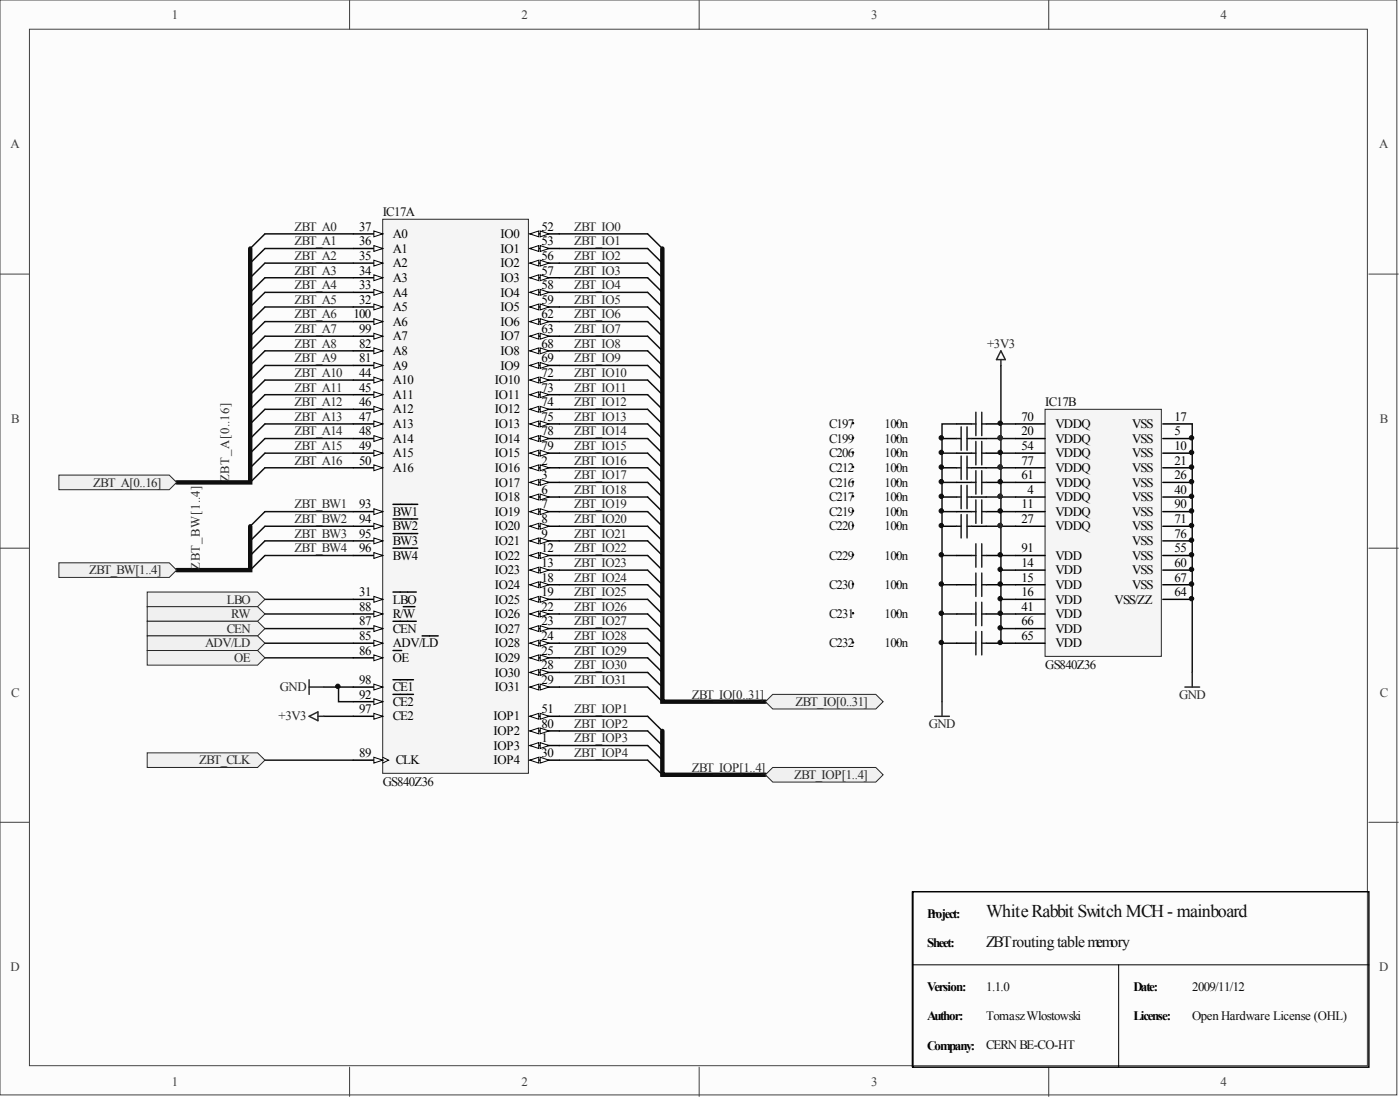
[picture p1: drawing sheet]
<svg xmlns="http://www.w3.org/2000/svg" width="241mm" height="190mm" viewBox="0 0 241 190" stroke-linecap="round" stroke-linejoin="round" font-family="sans-serif">
<g fill="#fcfcfc" stroke="#404040" stroke-width=".17">
<path d="M0 0h240.8v188.6h-240.8z"/>
<path d="M5.1 5h230.6v178.6h-230.6z"/>
</g>
<path d="M60.3 0v5M120.5 0v5M180.8 0v5M0 47.2h5.1M235.9 47.2h5.1M0 94.4h5.1M235.9 94.4h5.1M0 141.6h5.1M235.9 141.6h5.1M60.3 183.8v5M120.5 183.8v5M180.8 183.8v5" fill="none" stroke="#404040" stroke-width=".17"/>
<g fill="#0e0e0e" stroke="#0e0e0e" stroke-width=".17">
<circle cx="172.4" cy="90.5" r=".38"/>
<circle cx="172.4" cy="85.5" r=".38"/>
<circle cx="172.4" cy="80.4" r=".38"/>
<circle cx="172.4" cy="75.4" r=".38"/>
</g>
<g fill="none" stroke="#0e0e0e" stroke-width=".25">
<path d="M60.9 40.3h-15.2l-2.6 2.5M60.9 42.8h-15.2l-2.6 2.5M60.9 45.3h-15.2l-2.6 2.5M60.9 47.8h-15.2l-2.6 2.6M60.9 50.4h-15.2l-2.6 2.5M60.9 52.9h-15.2l-2.6 2.5M60.9 55.4h-15.2l-2.6 2.5M60.9 57.9h-15.2l-2.6 2.5M96.4 40.3h15.2l2.6 2.5M96.4 42.8h15.2l2.6 2.5M96.4 45.3h15.2l2.6 2.5M96.4 47.8h15.2l2.6 2.6"/>
<path d="M96.4 50.4h15.2l2.6 2.5M96.4 52.9h15.2l2.6 2.5M96.4 55.4h15.2l2.6 2.5M96.4 57.9h15.2l2.6 2.5M60.9 60.4h-15.2l-2.6 2.5M60.9 62.9h-15.2l-2.6 2.6M60.9 65.5h-15.2l-2.6 2.5M60.9 68h-15.2l-2.6 2.5M60.9 70.5h-15.2l-2.6 2.5M60.9 73h-15.2l-2.6 2.5M60.9 75.5h-15.2l-2.6 2.6M60.9 78.1h-15.2l-2.6 2.5"/>
<path d="M96.4 60.4h15.2l2.6 2.5M96.4 62.9h15.2l2.6 2.6M96.4 65.5h15.2l2.6 2.5M96.4 68h15.2l2.6 2.5M96.4 70.5h15.2l2.6 2.5M96.4 73h15.2l2.6 2.5M96.4 75.5h15.2l2.6 2.6M96.4 78.1h15.2l2.6 2.5M162.4 78.1h2.5M164.9 73h-2.5v37.8h2.5M170 75.5h5M172.5 78.1h2.5"/>
<path d="M172.5 62.9v10.1M175 73h-2.5v37.8h2.5M205.5 73v42.8M60.9 80.6h-15.2l-2.6 2.5M60.9 88.1h-15.2l-2.6 2.5M60.9 90.6h-15.2l-2.6 2.6M60.9 93.2h-15.2l-2.6 2.5M60.9 95.7h-15.2l-2.6 2.5M96.4 80.6h15.2l2.6 2.5M96.4 83.1h15.2l2.6 2.5M96.4 85.6h15.2l2.6 2.5M96.4 88.1h15.2l2.6 2.5"/>
<path d="M96.4 90.6h15.2l2.6 2.6M96.4 93.2h15.2l2.6 2.5M96.4 95.7h15.2l2.6 2.5M96.4 98.2h15.2l2.6 2.5M162.4 83.1h2.5M162.4 88.1h2.5M162.4 95.7h2.5M170 80.6h5M170 85.6h5M170 90.6h5M172.5 83.1h2.5M172.5 88.1h2.5"/>
<path d="M172.5 95.7h2.5M172.5 98.2h2.5M45.7 103.2h15.2M45.7 105.8h15.2M45.7 108.3h15.2M45.7 110.8h15.2M45.7 113.3h15.2M55.8 118.3h2.5M60.9 118.3h-2.6v2.6h2.6M96.4 100.7h15.2l2.6 2.5M96.4 103.2h15.2l2.6 2.6M96.4 105.8h15.2l2.6 2.5"/>
<path d="M96.4 108.3h15.2l2.6 2.5M96.4 110.8h15.2l2.6 2.5M96.4 113.3h15.2l2.6 2.5M96.4 115.8h15.2l2.6 2.5M96.4 118.3h15.2l2.6 2.6M162.4 100.7h2.5M162.4 105.8h2.5M162.4 110.8v10.1M172.5 100.7h2.5M172.5 103.2h2.5M172.5 105.8h2.5M172.5 108.3h2.5"/>
<path d="M45.7 130.9h15.2M55.8 123.4h5.1M96.4 123.4h15.2l2.6 2.5M96.4 125.9h15.2l2.6 2.5M96.4 128.4h15.2l2.6 2.5M96.4 130.9h15.2l2.6 2.5"/>
</g>
<path d="M172.5 60.4l.8 1.5h-1.5zM172.5 61.9v1M53.3 117.1v2.5M53.3 118.3h2.5M204.2 118.3h2.6M205.5 115.8v2.5M53.3 123.4l1.5-.8v1.5zM54.8 123.4h1M161.1 123.4h2.5M162.4 120.9v2.5" fill="none" stroke="#262626" stroke-width=".25"/>
<g fill="#262626" stroke="#262626" stroke-width=".17">
<circle cx="172.4" cy="75.4" r=".38"/>
<circle cx="172.4" cy="80.4" r=".38"/>
<circle cx="172.4" cy="85.5" r=".38"/>
<circle cx="172.4" cy="90.5" r=".38"/>
</g>
<path d="M43.1 42.8v40.3h-12.7M43.1 90.6v7.6h-12.7" fill="none" stroke="#0e0e0e" stroke-width=".76"/>
<g fill="#f0f0f0" stroke="#262626" stroke-width=".17">
<path d="M10.1 81.8h19.1l1.2 1.3-1.2 1.2h-19.1z" fill-rule="evenodd"/>
<path d="M10.1 96.9h19.1l1.2 1.3-1.2 1.3h-19.1z" fill-rule="evenodd"/>
</g>
<path d="M114.2 42.8v78.1h17.7M114.2 125.9v7.5h17.7" fill="none" stroke="#0e0e0e" stroke-width=".76"/>
<g fill="#f0f0f0" stroke="#262626" stroke-width=".17">
<path d="M131.9 120.9l1.3-1.3h17.7l1.3 1.3-1.3 1.2h-17.7z" fill-rule="evenodd"/>
<path d="M131.9 133.4l1.3-1.2h17.7l1.3 1.2-1.3 1.3h-17.7z" fill-rule="evenodd"/>
<path d="M25.4 102h19l1.3 1.2-1.3 1.3h-19z" fill-rule="evenodd"/>
<path d="M25.4 104.5h19l1.3 1.3-1.3 1.2h-19z" fill-rule="evenodd"/>
<path d="M25.4 107h19l1.3 1.3-1.3 1.2h-19z" fill-rule="evenodd"/>
<path d="M25.4 109.5h19l1.3 1.3-1.3 1.2h-19z" fill-rule="evenodd"/>
<path d="M25.4 112h19l1.3 1.3-1.3 1.3h-19z" fill-rule="evenodd"/>
<path d="M25.4 129.7h19l1.3 1.2-1.3 1.3h-19z" fill-rule="evenodd"/>
</g>
<path d="M66 37.8h25.1v95.4h-25.1z" fill="#f5f5f5" stroke="#262626" stroke-width=".17"/>
<path d="M60.9 103.2h5.1" fill="none" stroke="#000" stroke-width=".25"/>
<path d="M64.4 102.7l1.6 .5-1.6 .5z" fill="#fcfcfc" stroke="#000" stroke-width=".17"/>
<path d="M60.9 40.3h5.1M67.7 102h4" fill="none" stroke="#000" stroke-width=".25"/>
<path d="M64.4 39.8l1.6 .5-1.6 .5z" fill="#fcfcfc" stroke="#000" stroke-width=".17"/>
<path d="M60.9 42.8h5.1" fill="none" stroke="#000" stroke-width=".25"/>
<path d="M64.4 42.3l1.6 .5-1.6 .5z" fill="#fcfcfc" stroke="#000" stroke-width=".17"/>
<path d="M60.9 45.3h5.1" fill="none" stroke="#000" stroke-width=".25"/>
<path d="M64.4 44.8l1.6 .5-1.6 .5z" fill="#fcfcfc" stroke="#000" stroke-width=".17"/>
<path d="M60.9 47.8h5.1" fill="none" stroke="#000" stroke-width=".25"/>
<path d="M64.4 47.3l1.6 .5-1.6 .5z" fill="#fcfcfc" stroke="#000" stroke-width=".17"/>
<path d="M60.9 50.4h5.1" fill="none" stroke="#000" stroke-width=".25"/>
<path d="M64.4 49.9l1.6 .5-1.6 .5z" fill="#fcfcfc" stroke="#000" stroke-width=".17"/>
<path d="M60.9 52.9h5.1" fill="none" stroke="#000" stroke-width=".25"/>
<path d="M64.4 52.4l1.6 .5-1.6 .5z" fill="#fcfcfc" stroke="#000" stroke-width=".17"/>
<path d="M60.9 55.4h5.1" fill="none" stroke="#000" stroke-width=".25"/>
<path d="M64.4 54.9l1.6 .5-1.6 .5z" fill="#fcfcfc" stroke="#000" stroke-width=".17"/>
<path d="M60.9 57.9h5.1" fill="none" stroke="#000" stroke-width=".25"/>
<path d="M64.4 57.4l1.6 .5-1.6 .5z" fill="#fcfcfc" stroke="#000" stroke-width=".17"/>
<path d="M60.9 60.4h5.1" fill="none" stroke="#000" stroke-width=".25"/>
<path d="M64.4 59.9l1.6 .5-1.6 .5z" fill="#fcfcfc" stroke="#000" stroke-width=".17"/>
<path d="M60.9 62.9h5.1" fill="none" stroke="#000" stroke-width=".25"/>
<path d="M64.4 62.4l1.6 .5-1.6 .6z" fill="#fcfcfc" stroke="#000" stroke-width=".17"/>
<path d="M60.9 65.5h5.1" fill="none" stroke="#000" stroke-width=".25"/>
<path d="M64.4 65l1.6 .5-1.6 .5z" fill="#fcfcfc" stroke="#000" stroke-width=".17"/>
<path d="M60.9 68h5.1" fill="none" stroke="#000" stroke-width=".25"/>
<path d="M64.4 67.5l1.6 .5-1.6 .5z" fill="#fcfcfc" stroke="#000" stroke-width=".17"/>
<path d="M60.9 70.5h5.1" fill="none" stroke="#000" stroke-width=".25"/>
<path d="M64.4 70l1.6 .5-1.6 .5z" fill="#fcfcfc" stroke="#000" stroke-width=".17"/>
<path d="M60.9 73h5.1" fill="none" stroke="#000" stroke-width=".25"/>
<path d="M64.4 72.5l1.6 .5-1.6 .5z" fill="#fcfcfc" stroke="#000" stroke-width=".17"/>
<path d="M60.9 75.5h5.1" fill="none" stroke="#000" stroke-width=".25"/>
<path d="M64.4 75l1.6 .5-1.6 .5z" fill="#fcfcfc" stroke="#000" stroke-width=".17"/>
<path d="M60.9 78.1h5.1" fill="none" stroke="#000" stroke-width=".25"/>
<path d="M64.4 77.6l1.6 .5-1.6 .5z" fill="#fcfcfc" stroke="#000" stroke-width=".17"/>
<path d="M60.9 80.6h5.1" fill="none" stroke="#000" stroke-width=".25"/>
<path d="M64.4 80.1l1.6 .5-1.6 .5z" fill="#fcfcfc" stroke="#000" stroke-width=".17"/>
<path d="M60.9 105.8h5.1" fill="none" stroke="#000" stroke-width=".25"/>
<path d="M64.4 105.2l1.6 .6-1.6 .5z" fill="#fcfcfc" stroke="#000" stroke-width=".17"/>
<path d="M60.9 108.3h5.1M69.5 104.5h2" fill="none" stroke="#000" stroke-width=".25"/>
<path d="M64.4 107.8l1.6 .5-1.6 .5z" fill="#fcfcfc" stroke="#000" stroke-width=".17"/>
<path d="M60.9 110.8h5.1M67.7 107h4" fill="none" stroke="#000" stroke-width=".25"/>
<path d="M64.4 110.3l1.6 .5-1.6 .5z" fill="#fcfcfc" stroke="#000" stroke-width=".17"/>
<path d="M60.9 88.1h5.1M72.8 109.5h2.7" fill="none" stroke="#000" stroke-width=".25"/>
<path d="M64.4 87.6l1.6 .5-1.6 .5z" fill="#fcfcfc" stroke="#000" stroke-width=".17"/>
<path d="M60.9 90.6h5.1M67.7 86.9h4.3" fill="none" stroke="#000" stroke-width=".25"/>
<path d="M64.4 90.1l1.6 .5-1.6 .5z" fill="#fcfcfc" stroke="#000" stroke-width=".17"/>
<path d="M60.9 93.2h5.1M67.7 89.4h4.3" fill="none" stroke="#000" stroke-width=".25"/>
<path d="M64.4 92.7l1.6 .5-1.6 .5z" fill="#fcfcfc" stroke="#000" stroke-width=".17"/>
<path d="M60.9 95.7h5.1M67.7 91.9h4.3" fill="none" stroke="#000" stroke-width=".25"/>
<path d="M64.4 95.2l1.6 .5-1.6 .5z" fill="#fcfcfc" stroke="#000" stroke-width=".17"/>
<path d="M67.7 94.4h4.3M60.9 118.3h5.1" fill="none" stroke="#000" stroke-width=".25"/>
<path d="M64.4 117.8l1.6 .5-1.6 .5z" fill="#fcfcfc" stroke="#000" stroke-width=".17"/>
<path d="M67.7 117.1h3.6M60.9 120.9h5.1" fill="none" stroke="#000" stroke-width=".25"/>
<path d="M64.4 120.4l1.6 .5-1.6 .5z" fill="#fcfcfc" stroke="#000" stroke-width=".17"/>
<path d="M67.7 119.6h3.6M60.9 123.4h5.1" fill="none" stroke="#000" stroke-width=".25"/>
<path d="M64.4 122.9l1.6 .5-1.6 .5z" fill="#fcfcfc" stroke="#000" stroke-width=".17"/>
<path d="M60.9 130.9h5.1" fill="none" stroke="#000" stroke-width=".25"/>
<path d="M66 130.4l1 .5-1 .5" fill="none" stroke="#000" stroke-width=".17"/>
<path d="M64.4 130.4l1.6 .5-1.6 .5z" fill="#fcfcfc" stroke="#000" stroke-width=".17"/>
<path d="M60.9 113.3h5.1" fill="none" stroke="#000" stroke-width=".25"/>
<path d="M64.4 112.8l1.6 .5-1.6 .5z" fill="#fcfcfc" stroke="#000" stroke-width=".17"/>
<path d="M91.3 40.3h5.1M67.7 112h1.5" fill="none" stroke="#000" stroke-width=".25"/>
<g fill="#fcfcfc" stroke="#000" stroke-width=".17">
<path d="M91.3 40.3l1.6-.5v1z"/>
<path d="M93.1 39.8l1.5 .5-1.5 .5z"/>
</g>
<path d="M91.3 42.8h5.1" fill="none" stroke="#000" stroke-width=".25"/>
<g fill="#fcfcfc" stroke="#000" stroke-width=".17">
<path d="M91.3 42.8l1.6-.5v1z"/>
<path d="M93.1 42.3l1.5 .5-1.5 .5z"/>
</g>
<path d="M91.3 45.3h5.1" fill="none" stroke="#000" stroke-width=".25"/>
<g fill="#fcfcfc" stroke="#000" stroke-width=".17">
<path d="M91.3 45.3l1.6-.5v1z"/>
<path d="M93.1 44.8l1.5 .5-1.5 .5z"/>
</g>
<path d="M91.3 47.8h5.1" fill="none" stroke="#000" stroke-width=".25"/>
<g fill="#fcfcfc" stroke="#000" stroke-width=".17">
<path d="M91.3 47.8l1.6-.5v1z"/>
<path d="M93.1 47.3l1.5 .5-1.5 .5z"/>
</g>
<path d="M91.3 50.4h5.1" fill="none" stroke="#000" stroke-width=".25"/>
<g fill="#fcfcfc" stroke="#000" stroke-width=".17">
<path d="M91.3 50.4l1.6-.5v1z"/>
<path d="M93.1 49.9l1.5 .5-1.5 .5z"/>
</g>
<path d="M91.3 52.9h5.1" fill="none" stroke="#000" stroke-width=".25"/>
<g fill="#fcfcfc" stroke="#000" stroke-width=".17">
<path d="M91.3 52.9l1.6-.5v1z"/>
<path d="M93.1 52.4l1.5 .5-1.5 .5z"/>
</g>
<path d="M91.3 55.4h5.1" fill="none" stroke="#000" stroke-width=".25"/>
<g fill="#fcfcfc" stroke="#000" stroke-width=".17">
<path d="M91.3 55.4l1.6-.5v1z"/>
<path d="M93.1 54.9l1.5 .5-1.5 .5z"/>
</g>
<path d="M91.3 57.9h5.1" fill="none" stroke="#000" stroke-width=".25"/>
<g fill="#fcfcfc" stroke="#000" stroke-width=".17">
<path d="M91.3 57.9l1.6-.5v1z"/>
<path d="M93.1 57.4l1.5 .5-1.5 .5z"/>
</g>
<path d="M91.3 60.4h5.1" fill="none" stroke="#000" stroke-width=".25"/>
<g fill="#fcfcfc" stroke="#000" stroke-width=".17">
<path d="M91.3 60.4l1.6-.5v1z"/>
<path d="M93.1 59.9l1.5 .5-1.5 .5z"/>
</g>
<path d="M91.3 62.9h5.1" fill="none" stroke="#000" stroke-width=".25"/>
<g fill="#fcfcfc" stroke="#000" stroke-width=".17">
<path d="M91.3 62.9l1.6-.5v1.1z"/>
<path d="M93.1 62.4l1.5 .5-1.5 .6z"/>
</g>
<path d="M91.3 65.5h5.1" fill="none" stroke="#000" stroke-width=".25"/>
<g fill="#fcfcfc" stroke="#000" stroke-width=".17">
<path d="M91.3 65.5l1.6-.5v1z"/>
<path d="M93.1 65l1.5 .5-1.5 .5z"/>
</g>
<path d="M91.3 68h5.1" fill="none" stroke="#000" stroke-width=".25"/>
<g fill="#fcfcfc" stroke="#000" stroke-width=".17">
<path d="M91.3 68l1.6-.5v1z"/>
<path d="M93.1 67.5l1.5 .5-1.5 .5z"/>
</g>
<path d="M91.3 70.5h5.1" fill="none" stroke="#000" stroke-width=".25"/>
<g fill="#fcfcfc" stroke="#000" stroke-width=".17">
<path d="M91.3 70.5l1.6-.5v1z"/>
<path d="M93.1 70l1.5 .5-1.5 .5z"/>
</g>
<path d="M91.3 73h5.1" fill="none" stroke="#000" stroke-width=".25"/>
<g fill="#fcfcfc" stroke="#000" stroke-width=".17">
<path d="M91.3 73l1.6-.5v1z"/>
<path d="M93.1 72.5l1.5 .5-1.5 .5z"/>
</g>
<path d="M91.3 75.5h5.1" fill="none" stroke="#000" stroke-width=".25"/>
<g fill="#fcfcfc" stroke="#000" stroke-width=".17">
<path d="M91.3 75.5l1.6-.5v1z"/>
<path d="M93.1 75l1.5 .5-1.5 .5z"/>
</g>
<path d="M91.3 78.1h5.1" fill="none" stroke="#000" stroke-width=".25"/>
<g fill="#fcfcfc" stroke="#000" stroke-width=".17">
<path d="M91.3 78.1l1.6-.5v1z"/>
<path d="M93.1 77.6l1.5 .5-1.5 .5z"/>
</g>
<path d="M91.3 80.6h5.1" fill="none" stroke="#000" stroke-width=".25"/>
<g fill="#fcfcfc" stroke="#000" stroke-width=".17">
<path d="M91.3 80.6l1.6-.5v1z"/>
<path d="M93.1 80.1l1.5 .5-1.5 .5z"/>
</g>
<path d="M91.3 83.1h5.1" fill="none" stroke="#000" stroke-width=".25"/>
<g fill="#fcfcfc" stroke="#000" stroke-width=".17">
<path d="M91.3 83.1l1.6-.5v1z"/>
<path d="M93.1 82.6l1.5 .5-1.5 .5z"/>
</g>
<path d="M91.3 85.6h5.1" fill="none" stroke="#000" stroke-width=".25"/>
<g fill="#fcfcfc" stroke="#000" stroke-width=".17">
<path d="M91.3 85.6l1.6-.5v1z"/>
<path d="M93.1 85.1l1.5 .5-1.5 .5z"/>
</g>
<path d="M91.3 88.1h5.1" fill="none" stroke="#000" stroke-width=".25"/>
<g fill="#fcfcfc" stroke="#000" stroke-width=".17">
<path d="M91.3 88.1l1.6-.5v1z"/>
<path d="M93.1 87.6l1.5 .5-1.5 .5z"/>
</g>
<path d="M91.3 90.6h5.1" fill="none" stroke="#000" stroke-width=".25"/>
<g fill="#fcfcfc" stroke="#000" stroke-width=".17">
<path d="M91.3 90.6l1.6-.5v1z"/>
<path d="M93.1 90.1l1.5 .5-1.5 .5z"/>
</g>
<path d="M91.3 93.2h5.1" fill="none" stroke="#000" stroke-width=".25"/>
<g fill="#fcfcfc" stroke="#000" stroke-width=".17">
<path d="M91.3 93.2l1.6-.5v1z"/>
<path d="M93.1 92.7l1.5 .5-1.5 .5z"/>
</g>
<path d="M91.3 95.7h5.1" fill="none" stroke="#000" stroke-width=".25"/>
<g fill="#fcfcfc" stroke="#000" stroke-width=".17">
<path d="M91.3 95.7l1.6-.5v1z"/>
<path d="M93.1 95.2l1.5 .5-1.5 .5z"/>
</g>
<path d="M91.3 98.2h5.1" fill="none" stroke="#000" stroke-width=".25"/>
<g fill="#fcfcfc" stroke="#000" stroke-width=".17">
<path d="M91.3 98.2l1.6-.5v1z"/>
<path d="M93.1 97.7l1.5 .5-1.5 .5z"/>
</g>
<path d="M91.3 100.7h5.1" fill="none" stroke="#000" stroke-width=".25"/>
<g fill="#fcfcfc" stroke="#000" stroke-width=".17">
<path d="M91.3 100.7l1.6-.5v1z"/>
<path d="M93.1 100.2l1.5 .5-1.5 .5z"/>
</g>
<path d="M91.3 103.2h5.1" fill="none" stroke="#000" stroke-width=".25"/>
<g fill="#fcfcfc" stroke="#000" stroke-width=".17">
<path d="M91.3 103.2l1.6-.5v1z"/>
<path d="M93.1 102.7l1.5 .5-1.5 .5z"/>
</g>
<path d="M91.3 105.8h5.1" fill="none" stroke="#000" stroke-width=".25"/>
<g fill="#fcfcfc" stroke="#000" stroke-width=".17">
<path d="M91.3 105.8l1.6-.6v1.1z"/>
<path d="M93.1 105.2l1.5 .6-1.5 .5z"/>
</g>
<path d="M91.3 108.3h5.1" fill="none" stroke="#000" stroke-width=".25"/>
<g fill="#fcfcfc" stroke="#000" stroke-width=".17">
<path d="M91.3 108.3l1.6-.5v1z"/>
<path d="M93.1 107.8l1.5 .5-1.5 .5z"/>
</g>
<path d="M91.3 110.8h5.1" fill="none" stroke="#000" stroke-width=".25"/>
<g fill="#fcfcfc" stroke="#000" stroke-width=".17">
<path d="M91.3 110.8l1.6-.5v1z"/>
<path d="M93.1 110.3l1.5 .5-1.5 .5z"/>
</g>
<path d="M91.3 113.3h5.1" fill="none" stroke="#000" stroke-width=".25"/>
<g fill="#fcfcfc" stroke="#000" stroke-width=".17">
<path d="M91.3 113.3l1.6-.5v1z"/>
<path d="M93.1 112.8l1.5 .5-1.5 .5z"/>
</g>
<path d="M91.3 115.8h5.1" fill="none" stroke="#000" stroke-width=".25"/>
<g fill="#fcfcfc" stroke="#000" stroke-width=".17">
<path d="M91.3 115.8l1.6-.5v1z"/>
<path d="M93.1 115.3l1.5 .5-1.5 .5z"/>
</g>
<path d="M91.3 118.3h5.1" fill="none" stroke="#000" stroke-width=".25"/>
<g fill="#fcfcfc" stroke="#000" stroke-width=".17">
<path d="M91.3 118.3l1.6-.5v1z"/>
<path d="M93.1 117.8l1.5 .5-1.5 .5z"/>
</g>
<path d="M91.3 123.4h5.1" fill="none" stroke="#000" stroke-width=".25"/>
<g fill="#fcfcfc" stroke="#000" stroke-width=".17">
<path d="M91.3 123.4l1.6-.5v1z"/>
<path d="M93.1 122.9l1.5 .5-1.5 .5z"/>
</g>
<path d="M91.3 125.9h5.1" fill="none" stroke="#000" stroke-width=".25"/>
<g fill="#fcfcfc" stroke="#000" stroke-width=".17">
<path d="M91.3 125.9l1.6-.5v1z"/>
<path d="M93.1 125.4l1.5 .5-1.5 .5z"/>
</g>
<path d="M91.3 128.4h5.1" fill="none" stroke="#000" stroke-width=".25"/>
<g fill="#fcfcfc" stroke="#000" stroke-width=".17">
<path d="M91.3 128.4l1.6-.5v1z"/>
<path d="M93.1 127.9l1.5 .5-1.5 .5z"/>
</g>
<path d="M91.3 130.9h5.1" fill="none" stroke="#000" stroke-width=".25"/>
<g fill="#fcfcfc" stroke="#000" stroke-width=".17">
<path d="M91.3 130.9l1.6-.5v1z"/>
<path d="M93.1 130.4l1.5 .5-1.5 .5z"/>
</g>
<path d="M180.1 70.5h20.1v42.6h-20.1z" fill="#f5f5f5" stroke="#262626" stroke-width=".17"/>
<g fill="none" stroke="#000" stroke-width=".25">
<path d="M162.4 75.5h2.5M164.9 78.1h2.5M164.9 73h2.5M167.4 75.5h2.6M170 78.1h2.5M170 73h2.5M175 75.5h5.1M175 78.1h5.1M175 73h5.1M200.4 75.5h5.1M200.4 78.1h5.1M200.4 73h5.1"/>
<path d="M162.4 85.6h2.5M162.4 80.6h2.5M162.4 90.6h2.5M164.9 88.1h2.5M164.9 83.1h2.5M164.9 95.7h2.5M167.4 85.6h2.6M167.4 80.6h2.6M167.4 90.6h2.6M170 88.1h2.5M170 83.1h2.5M170 95.7h2.5"/>
<path d="M175 85.6h5.1M175 88.1h5.1M175 98.2h5.1M175 80.6h5.1M175 90.6h5.1M175 83.1h5.1M175 95.7h5.1M200.4 85.6h5.1M200.4 88.1h5.1M200.4 98.2h5.1M200.4 80.6h5.1M200.4 90.6h5.1"/>
<path d="M200.4 83.1h5.1M200.4 95.7h5.1M200.4 93.2h5.1M164.9 100.7h2.5M164.9 105.8h2.5M164.9 110.8h2.5M170 100.7h2.5M170 105.8h2.5M170 110.8h2.5M175 100.7h5.1M175 103.2h5.1M175 105.8h5.1"/>
<path d="M175 110.8h5.1M175 108.3h5.1M200.4 100.7h5.1M200.4 103.2h5.1M157.3 153.6v30.2v-30.2h78.6v30.2h-78.6"/>
</g>
<g fill="none" stroke="#1c1c1c" stroke-width=".25">
<path d="M164.9 75.5h.8M165.7 73.5v4.1M165.7 78.6v4M166.7 73.5v4.1M166.7 78.6v4M166.7 75.5h.7M167.4 73h.8M167.4 78.1h.8M168.2 71v4M168.2 76v4.1M169.2 71v4M169.2 76v4.1"/>
<path d="M169.2 73h.8M169.2 78.1h.8M164.9 80.6h.8M164.9 85.6h.8M164.9 90.6h.8M165.7 83.6v4M165.7 88.6v4.1M166.7 83.6v4M166.7 88.6v4.1M166.7 80.6h.7M166.7 85.6h.7M166.7 90.6h.7"/>
<path d="M167.4 83.1h.8M167.4 88.1h.8M167.4 95.7h.8M168.2 81.1v4M168.2 86.1v4M168.2 93.7v4M168.2 98.7v4M169.2 81.1v4M169.2 86.1v4M169.2 93.7v4M169.2 98.7v4M169.2 83.1h.8"/>
<path d="M169.2 88.1h.8M169.2 95.7h.8M167.4 100.7h.8M167.4 105.8h.8M167.4 110.8h.8M168.2 103.7v4.1M168.2 108.8v4M169.2 103.7v4.1M169.2 108.8v4M169.2 100.7h.8M169.2 105.8h.8M169.2 110.8h.8"/>
</g>
<g fill="#0e0e0e" stroke="#0e0e0e" stroke-width=".17">
<circle cx="147" cy="72.9" r=".13"/>
<circle cx="154.6" cy="72.9" r=".13"/>
<circle cx="147" cy="75.4" r=".13"/>
<circle cx="154.6" cy="75.4" r=".13"/>
<circle cx="147" cy="77.9" r=".13"/>
<circle cx="154.6" cy="77.9" r=".13"/>
<circle cx="147" cy="80.4" r=".13"/>
<circle cx="154.6" cy="80.4" r=".13"/>
<circle cx="147" cy="83" r=".13"/>
<circle cx="154.6" cy="83" r=".13"/>
<circle cx="147" cy="85.5" r=".13"/>
<circle cx="154.6" cy="85.5" r=".13"/>
<circle cx="147" cy="88" r=".13"/>
<circle cx="154.6" cy="88" r=".13"/>
<circle cx="147" cy="90.5" r=".13"/>
<circle cx="154.6" cy="90.5" r=".13"/>
<circle cx="147" cy="95.6" r=".13"/>
<circle cx="154.6" cy="95.6" r=".13"/>
<circle cx="147" cy="100.6" r=".13"/>
<circle cx="154.6" cy="100.6" r=".13"/>
<circle cx="147" cy="105.6" r=".13"/>
<circle cx="154.6" cy="105.6" r=".13"/>
<circle cx="147" cy="110.7" r=".13"/>
<circle cx="154.6" cy="110.7" r=".13"/>
<circle cx="58.2" cy="118.2" r=".38"/>
<circle cx="162.2" cy="110.7" r=".38"/>
<circle cx="162.2" cy="105.6" r=".38"/>
<circle cx="162.2" cy="100.6" r=".38"/>
<circle cx="162.2" cy="95.6" r=".38"/>
<circle cx="162.2" cy="90.5" r=".38"/>
<circle cx="162.2" cy="88" r=".38"/>
<circle cx="162.2" cy="85.5" r=".38"/>
<circle cx="162.2" cy="83" r=".38"/>
<circle cx="162.2" cy="80.4" r=".38"/>
<circle cx="162.2" cy="77.9" r=".38"/>
<circle cx="162.2" cy="75.4" r=".38"/>
<circle cx="172.4" cy="110.7" r=".38"/>
<circle cx="172.4" cy="108.1" r=".38"/>
<circle cx="172.4" cy="105.6" r=".38"/>
<circle cx="172.4" cy="103.1" r=".38"/>
<circle cx="172.4" cy="100.6" r=".38"/>
<circle cx="172.4" cy="98.1" r=".38"/>
<circle cx="172.4" cy="95.6" r=".38"/>
<circle cx="172.4" cy="88" r=".38"/>
<circle cx="172.4" cy="83" r=".38"/>
<circle cx="172.4" cy="77.9" r=".38"/>
<circle cx="172.4" cy="72.9" r=".38"/>
<circle cx="205.4" cy="103.1" r=".38"/>
<circle cx="205.4" cy="100.6" r=".38"/>
<circle cx="205.4" cy="98.1" r=".38"/>
<circle cx="205.4" cy="95.6" r=".38"/>
<circle cx="205.4" cy="93" r=".38"/>
<circle cx="205.4" cy="90.5" r=".38"/>
<circle cx="205.4" cy="88" r=".38"/>
<circle cx="205.4" cy="85.5" r=".38"/>
<circle cx="205.4" cy="83" r=".38"/>
<circle cx="205.4" cy="80.4" r=".38"/>
<circle cx="205.4" cy="77.9" r=".38"/>
<circle cx="205.4" cy="75.4" r=".38"/>
</g>
<path d="M157.3 166.2h78.6M192.8 166.2v17.6" fill="none" stroke="#000" stroke-width=".17"/>
<text font-size="3.1" fill="#0e0e0e" x="170" y="157.9">WhiteRabbit Switch MCH- mainboard</text>
<text font-size="2.7" fill="#0e0e0e" x="170" y="163">ZBTroutingtablememory</text>
<g font-size="2.2" fill="#404040">
<text x="29.6" y="3.2">1</text>
<text x="89.9" y="3.2">2</text>
<text x="150.1" y="3.2">3</text>
<text x="210.4" y="3.2">4</text>
<text x="1.8" y="25.6">A</text>
<text x="237.7" y="25.6">A</text>
<text x="1.9" y="72.8">B</text>
<text x="237.8" y="72.8">B</text>
<text x="1.9" y="120">C</text>
<text x="237.8" y="120">C</text>
<text x="1.8" y="167.2">D</text>
<text x="237.7" y="167.2">D</text>
<text x="29.6" y="187">1</text>
<text x="89.9" y="187">2</text>
<text x="150.1" y="187">3</text>
<text x="210.4" y="187">4</text>
</g>
<g font-size="2.2" fill="#262626">
<text x="50.7" y="39.7">ZBT_A0</text>
<text x="98.9" y="39.7">ZBT_IO0</text>
<text x="50.7" y="42.3">ZBT_A1</text>
<text x="50.7" y="44.8">ZBT_A2</text>
<text x="50.7" y="47.3">ZBT_A3</text>
<text x="98.9" y="42.3">ZBT_IO1</text>
<text x="98.9" y="44.8">ZBT_IO2</text>
<text x="98.9" y="47.3">ZBT_IO3</text>
<text x="50.7" y="49.8">ZBT_A4</text>
<text x="50.7" y="52.3">ZBT_A5</text>
<text x="98.9" y="49.8">ZBT_IO4</text>
<text x="98.9" y="52.3">ZBT_IO5</text>
<text x="50.7" y="54.8">ZBT_A6</text>
<text x="50.7" y="57.4">ZBT_A7</text>
<text x="50.7" y="59.9">ZBT_A8</text>
<text x="98.9" y="54.8">ZBT_IO6</text>
<text x="98.9" y="57.4">ZBT_IO7</text>
<text x="98.9" y="59.9">ZBT_IO8</text>
<text x="170.1" y="59.9">+3V3</text>
<text x="50.7" y="62.4">ZBT_A9</text>
<text x="50.7" y="64.9">ZBT_A10</text>
<text x="98.9" y="62.4">ZBT_IO9</text>
<text x="98.9" y="64.9">ZBT_IO10</text>
<text x="50.7" y="67.4">ZBT_A11</text>
<text x="50.7" y="70">ZBT_A12</text>
<text x="98.9" y="67.4">ZBT_IO11</text>
<text x="98.9" y="70">ZBT_IO12</text>
<text x="50.7" y="72.5">ZBT_A13</text>
<text x="50.7" y="75">ZBT_A14</text>
<text x="50.7" y="77.5">ZBT_A15</text>
<text x="98.9" y="72.5">ZBT_IO13</text>
<text x="98.9" y="75">ZBT_IO14</text>
<text x="98.9" y="77.5">ZBT_IO15</text>
<text x="16.1" y="83.8">ZBT_A[0..16]</text>
<text x="39.5" y="83.1" transform="rotate(-90 39.5 83.1)">ZBT_A[0..16]</text>
<text x="50.7" y="80">ZBT_A16</text>
<text x="98.9" y="80">ZBT_IO16</text>
<text x="98.9" y="82.5">ZBT_IO17</text>
<text x="50.7" y="87.6">ZBT_BW1</text>
<text x="98.9" y="85.1">ZBT_IO18</text>
<text x="98.9" y="87.6">ZBT_IO19</text>
<text x="50.7" y="90.1">ZBT_BW2</text>
<text x="50.7" y="92.6">ZBT_BW3</text>
<text x="50.7" y="95.1">ZBT_BW4</text>
<text x="98.9" y="90.1">ZBT_IO20</text>
<text x="98.9" y="92.6">ZBT_IO21</text>
<text x="98.9" y="95.1">ZBT_IO22</text>
<text x="15.3" y="98.9">ZBT_BW[1..4]</text>
<text x="34.4" y="98.2" transform="rotate(-90 34.4 98.2)">ZBT_BW[1..4]</text>
<text x="98.9" y="97.7">ZBT_IO23</text>
<text x="98.9" y="100.2">ZBT_IO24</text>
<text x="39.1" y="103.9">LBO</text>
<text x="39.9" y="106.5">RW</text>
<text x="98.9" y="102.7">ZBT_IO25</text>
<text x="98.9" y="105.2">ZBT_IO26</text>
<text x="98.9" y="107.7">ZBT_IO27</text>
<text x="35.3" y="111.5">ADV/LD</text>
<text x="39.1" y="109">CEN</text>
<text x="98.9" y="110.2">ZBT_IO28</text>
<text x="98.9" y="112.8">ZBT_IO29</text>
<text x="40.4" y="114">OE</text>
<text x="48.3" y="119.1">GND</text>
<text x="98.9" y="115.3">ZBT_IO30</text>
<text x="98.9" y="117.8">ZBT_IO31</text>
<text x="48" y="124.1">+3V3</text>
<text x="98.9" y="122.8">ZBT_IOP1</text>
<text x="98.9" y="125.4">ZBT_IOP2</text>
<text x="119.2" y="120.3">ZBT_IO[0..31]</text>
<text x="137.1" y="121.6">ZBT_IO[0..31]</text>
<text x="160.1" y="125.4">GND</text>
<text x="203.2" y="120.3">GND</text>
<text x="34.3" y="131.6">ZBT_CLK</text>
<text x="98.9" y="127.9">ZBT_IOP3</text>
<text x="98.9" y="130.4">ZBT_IOP4</text>
<text x="119.2" y="132.9">ZBT_IOP[1..4]</text>
<text x="136.9" y="134.2">ZBT_IOP[1..4]</text>
</g>
<g font-size="2.2">
<text x="61.9" y="39.7">37</text>
<text x="67.7" y="41">A0</text>
<text x="86.3" y="41">IO0</text>
<text x="93.4" y="39.7">52</text>
<text x="61.9" y="42.3">36</text>
<text x="61.9" y="44.8">35</text>
<text x="61.9" y="47.3">34</text>
<text x="67.7" y="43.5">A1</text>
<text x="67.7" y="46">A2</text>
<text x="86.3" y="43.5">IO1</text>
<text x="86.3" y="46">IO2</text>
<text x="93.4" y="42.3">53</text>
<text x="93.4" y="44.8">56</text>
<text x="93.4" y="47.3">57</text>
<text x="61.9" y="49.8">33</text>
<text x="61.9" y="52.3">32</text>
<text x="67.7" y="48.6">A3</text>
<text x="67.7" y="51.1">A4</text>
<text x="67.7" y="53.6">A5</text>
<text x="86.3" y="48.6">IO3</text>
<text x="86.3" y="51.1">IO4</text>
<text x="86.3" y="53.6">IO5</text>
<text x="93.4" y="49.8">58</text>
<text x="93.4" y="52.3">59</text>
<text x="60.9" y="54.8">100</text>
<text x="61.9" y="57.4">99</text>
<text x="61.9" y="59.9">82</text>
<text x="67.7" y="56.1">A6</text>
<text x="67.7" y="58.6">A7</text>
<text x="86.3" y="56.1">IO6</text>
<text x="86.3" y="58.6">IO7</text>
<text x="93.4" y="54.8">62</text>
<text x="93.4" y="57.4">63</text>
<text x="93.4" y="59.9">68</text>
<text x="61.9" y="62.4">81</text>
<text x="61.9" y="64.9">44</text>
<text x="67.7" y="61.1">A8</text>
<text x="67.7" y="63.7">A9</text>
<text x="86.3" y="61.1">IO8</text>
<text x="86.3" y="63.7">IO9</text>
<text x="93.4" y="62.4">69</text>
<text x="93.4" y="64.9">72</text>
<text x="61.9" y="67.4">45</text>
<text x="61.9" y="70">46</text>
<text x="67.7" y="66.2">A10</text>
<text x="67.7" y="68.7">A11</text>
<text x="67.7" y="71.2">A12</text>
<text x="85.3" y="66.2">IO10</text>
<text x="85.3" y="68.7">IO11</text>
<text x="85.3" y="71.2">IO12</text>
<text x="93.4" y="67.4">73</text>
<text x="93.4" y="70">74</text>
<text x="61.9" y="72.5">47</text>
<text x="61.9" y="75">48</text>
<text x="61.9" y="77.5">49</text>
<text x="67.7" y="73.7">A13</text>
<text x="67.7" y="76.3">A14</text>
<text x="85.3" y="73.7">IO13</text>
<text x="85.3" y="76.3">IO14</text>
<text x="93.4" y="72.5">75</text>
<text x="93.4" y="75">78</text>
<text x="93.4" y="77.5">79</text>
<text x="176.1" y="75">20</text>
<text x="176.1" y="77.5">54</text>
<text x="176.1" y="72.5">70</text>
<text x="181.9" y="76.3">VDDQ</text>
<text x="181.9" y="73.7">VDDQ</text>
<text x="195.1" y="76.3">VSS</text>
<text x="195.1" y="73.7">VSS</text>
<text x="202.4" y="75">5</text>
<text x="202.4" y="77.5">10</text>
<text x="202.4" y="72.5">17</text>
<text x="61.9" y="80">50</text>
<text x="67.7" y="78.8">A15</text>
<text x="67.7" y="81.3">A16</text>
<text x="85.3" y="78.8">IO15</text>
<text x="85.3" y="81.3">IO16</text>
<text x="85.3" y="83.8">IO17</text>
<text x="93.4" y="80">2</text>
<text x="93.4" y="82.5">3</text>
<text x="176.1" y="82.5">61</text>
<text x="176.1" y="80">77</text>
<text x="181.9" y="78.8">VDDQ</text>
<text x="181.9" y="83.8">VDDQ</text>
<text x="181.9" y="81.3">VDDQ</text>
<text x="195.1" y="78.8">VSS</text>
<text x="195.1" y="81.3">VSS</text>
<text x="195.1" y="83.8">VSS</text>
<text x="202.4" y="80">21</text>
<text x="202.4" y="82.5">26</text>
<text x="61.9" y="87.6">93</text>
<text x="67.7" y="88.8">BW1</text>
<text x="85.3" y="86.3">IO18</text>
<text x="85.3" y="88.8">IO19</text>
<text x="93.4" y="85.1">6</text>
<text x="93.4" y="87.6">7</text>
<text x="176.1" y="87.6">11</text>
<text x="177.1" y="85.1">4</text>
<text x="181.9" y="86.3">VDDQ</text>
<text x="181.9" y="88.8">VDDQ</text>
<text x="195.1" y="86.3">VSS</text>
<text x="195.1" y="88.8">VSS</text>
<text x="202.4" y="85.1">40</text>
<text x="202.4" y="87.6">90</text>
<text x="61.9" y="90.1">94</text>
<text x="61.9" y="92.6">95</text>
<text x="61.9" y="95.1">96</text>
<text x="67.7" y="91.4">BW2</text>
<text x="67.7" y="93.9">BW3</text>
<text x="85.3" y="91.4">IO20</text>
<text x="85.3" y="93.9">IO21</text>
<text x="93.4" y="90.1">8</text>
<text x="93.4" y="92.6">9</text>
<text x="93.4" y="95.1">12</text>
<text x="176.1" y="90.1">27</text>
<text x="176.1" y="95.1">91</text>
<text x="181.9" y="91.4">VDDQ</text>
<text x="195.1" y="93.9">VSS</text>
<text x="195.1" y="91.4">VSS</text>
<text x="202.4" y="95.1">55</text>
<text x="202.4" y="92.6">76</text>
<text x="202.4" y="90.1">71</text>
<text x="67.7" y="96.4">BW4</text>
<text x="85.3" y="96.4">IO22</text>
<text x="85.3" y="98.9">IO23</text>
<text x="85.3" y="101.4">IO24</text>
<text x="93.4" y="97.7">13</text>
<text x="93.4" y="100.2">18</text>
<text x="176.1" y="97.7">14</text>
<text x="176.1" y="100.2">15</text>
<text x="181.9" y="98.9">VDD</text>
<text x="181.9" y="101.4">VDD</text>
<text x="181.9" y="96.4">VDD</text>
<text x="195.1" y="96.4">VSS</text>
<text x="195.1" y="98.9">VSS</text>
<text x="195.1" y="101.4">VSS</text>
<text x="202.4" y="97.7">60</text>
<text x="202.4" y="100.2">67</text>
<text x="61.9" y="102.7">31</text>
<text x="61.9" y="105.2">88</text>
<text x="61.9" y="107.7">87</text>
<text x="67.7" y="103.9">LBO</text>
<text x="67.7" y="106.5">R/W</text>
<text x="85.3" y="103.9">IO25</text>
<text x="85.3" y="106.5">IO26</text>
<text x="93.4" y="102.7">19</text>
<text x="93.4" y="105.2">22</text>
<text x="93.4" y="107.7">23</text>
<text x="176.1" y="102.7">16</text>
<text x="176.1" y="105.2">41</text>
<text x="176.1" y="107.7">66</text>
<text x="181.9" y="103.9">VDD</text>
<text x="181.9" y="106.5">VDD</text>
<text x="192.1" y="103.9">VSS/ZZ</text>
<text x="202.4" y="102.7">64</text>
<text x="61.9" y="110.2">85</text>
<text x="61.9" y="112.8">86</text>
<text x="67.7" y="109">CEN</text>
<text x="67.7" y="111.5">ADV/LD</text>
<text x="85.3" y="109">IO27</text>
<text x="85.3" y="111.5">IO28</text>
<text x="93.4" y="110.2">24</text>
<text x="93.4" y="112.8">25</text>
<text x="176.1" y="110.2">65</text>
<text x="181.9" y="111.5">VDD</text>
<text x="181.9" y="109">VDD</text>
<text x="61.9" y="117.8">98</text>
<text x="67.7" y="119.1">CE1</text>
<text x="67.7" y="114">OE</text>
<text x="85.3" y="114">IO29</text>
<text x="85.3" y="116.5">IO30</text>
<text x="85.3" y="119.1">IO31</text>
<text x="93.4" y="115.3">28</text>
<text x="93.4" y="117.8">29</text>
<text x="61.9" y="120.3">92</text>
<text x="61.9" y="122.8">97</text>
<text x="67.7" y="121.6">CE2</text>
<text x="67.7" y="124.1">CE2</text>
<text x="85" y="124.1">IOP1</text>
<text x="93.4" y="122.8">51</text>
<text x="93.4" y="125.4">80</text>
<text x="61.9" y="130.4">89</text>
<text x="68.2" y="131.6">CLK</text>
<text x="85" y="126.6">IOP2</text>
<text x="85" y="129.1">IOP3</text>
<text x="85" y="131.6">IOP4</text>
<text x="93.4" y="127.9">1</text>
<text x="93.4" y="130.4">30</text>
<text x="159.8" y="158.1">Project:</text>
<text x="159.8" y="163.1">Sheet:</text>
<text x="159.8" y="170.7">Version:</text>
<text x="195.3" y="170.7">Date:</text>
<text x="159.8" y="175.7">Author:</text>
<text x="195.3" y="175.7">License:</text>
<text x="159.8" y="180.8">Company:</text>
</g>
<g font-size="2.2" fill="#0e0e0e">
<text x="66" y="37.2">IC17A</text>
<text x="180.1" y="70">IC17B</text>
<text x="142.9" y="73.7">C197</text>
<text x="142.9" y="76.3">C199</text>
<text x="152.5" y="73.7">100n</text>
<text x="152.5" y="76.3">100n</text>
<text x="142.9" y="78.8">C206</text>
<text x="142.9" y="81.3">C212</text>
<text x="142.9" y="83.8">C216</text>
<text x="152.5" y="78.8">100n</text>
<text x="152.5" y="81.3">100n</text>
<text x="152.5" y="83.8">100n</text>
<text x="142.9" y="86.3">C217</text>
<text x="142.9" y="88.8">C219</text>
<text x="152.5" y="86.3">100n</text>
<text x="152.5" y="88.8">100n</text>
<text x="142.9" y="91.4">C220</text>
<text x="152.5" y="91.4">100n</text>
<text x="142.9" y="96.4">C229</text>
<text x="142.9" y="101.4">C230</text>
<text x="152.5" y="96.4">100n</text>
<text x="152.5" y="101.4">100n</text>
<text x="142.9" y="106.5">C231</text>
<text x="152.5" y="106.5">100n</text>
<text x="142.9" y="111.5">C232</text>
<text x="152.5" y="111.5">100n</text>
<text x="180.1" y="115.3">GS840Z36</text>
<text x="66" y="135.4">GS840Z36</text>
<text x="170" y="170.7">1.1.0</text>
<text x="205.5" y="170.7">2009/11/12</text>
<text x="170" y="175.7">TomaszWlostowski</text>
<text x="205.5" y="175.7">Open Hardware License (OHL)</text>
<text x="170" y="180.7">CERNBE-CO-HT</text>
</g>
</svg>
